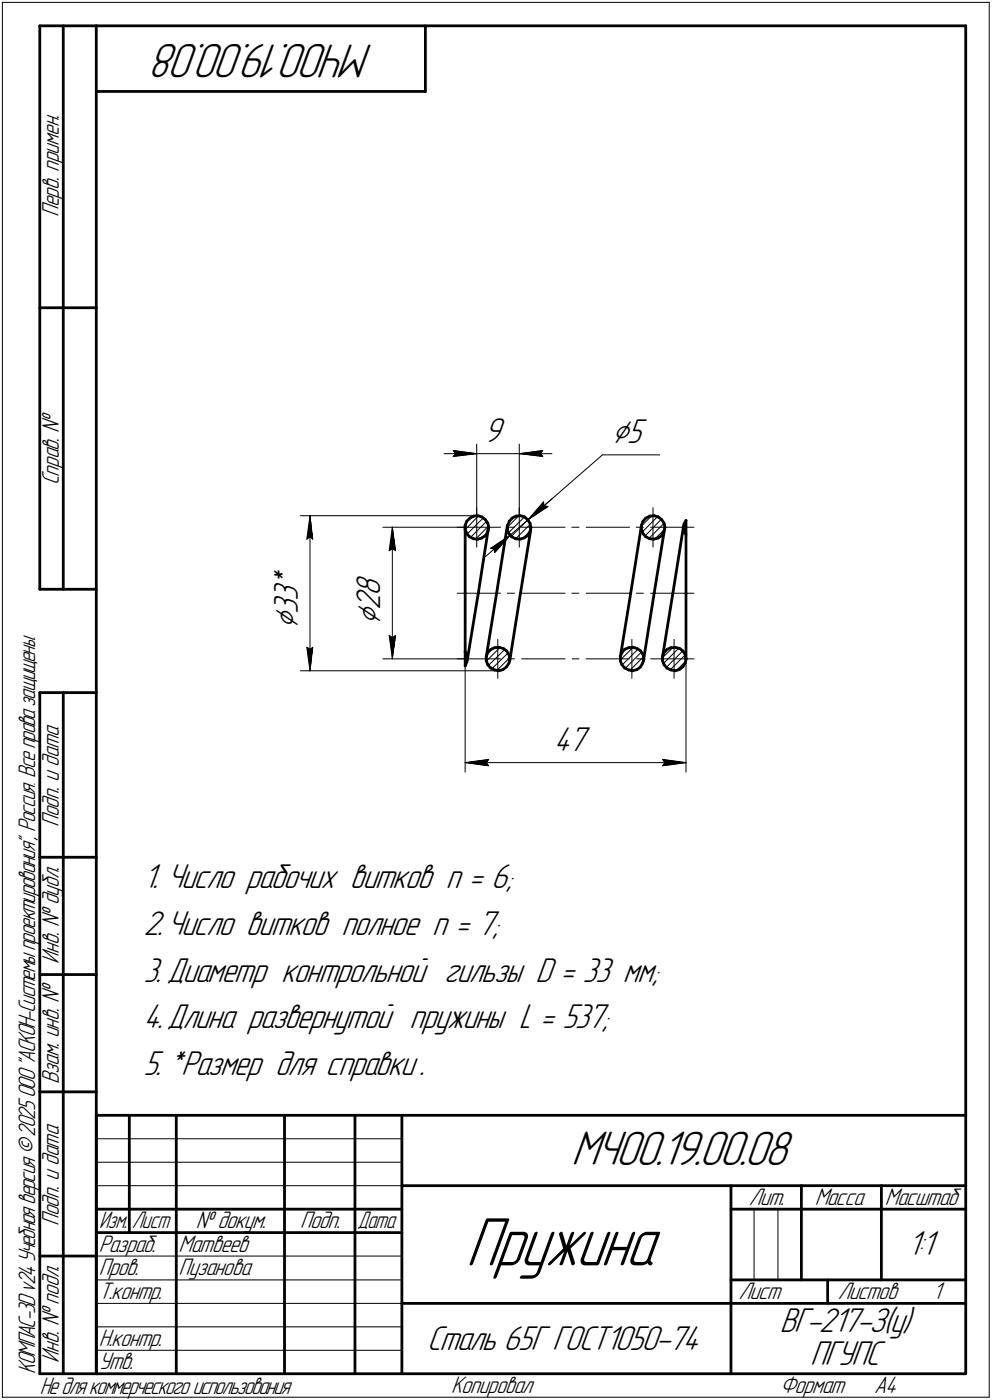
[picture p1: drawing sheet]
<svg xmlns="http://www.w3.org/2000/svg" width="211mm" height="298mm" viewBox="0 0 211 298" stroke-linecap="round" stroke-linejoin="round" font-family="sans-serif">
<g fill="none" stroke="#000" stroke-width=".21">
<path d="M.5 .5v297zM.5 .5h210zM210.5 .5v297zM94.5 96.6h6.9zM96.4 95.9l5 .7zM96.4 95.9l.5 .7zM96.4 97.2l5-.6zM96.9 96.6l-.5 .6zM101.4 96.6h9.1zM101.4 94.6v15.2zM110.5 96.6l5 .6zM110.5 96.6l5-.7z"/>
<path d="M110.5 96.6h6.9zM110.5 94.6v15.2zM115 96.6l.5 .6zM115.5 95.9l-.5 .7zM128.2 96.9h12.2zM63.9 109.8h37.5zM65.3 114.8l.7-.5zM66 109.8l.5 5zM66 114.3l.5 .5zM66 109.8l-.7 5zM66 109.8v33zM81.4 112.3h17.6z"/>
<path d="M82.8 117.3l.7-.5zM83.5 112.3l.7 5zM83.5 116.8l.7 .5zM83.5 112.3l-.7 5zM83.5 112.3v28zM97.3 112.3h9.2zM99 111.8v1zM99 112.8l.3 .8zM99.3 111l-.3 .8zM99.3 113.6l.6 .7zM99.3 111l.9-.8zM99.4 113.7l3.5-3.5z"/>
<path d="M99.9 114.3l.9 .4zM100 110.3l.8-.4zM100 110.3l-.7 .7zM100.8 109.9l.9-.1zM100.8 114.7l.9 .1zM101.2 114.8l2.8-2.8zM101.4 108.1v8.4zM101.7 109.8l.8 .3zM101.7 114.8l.8-.2zM101.9 109.8l-2.9 3zM102.5 110.1l.8 .6zM102.5 114.6l.8-.6z"/>
<path d="M103.3 110.7l.5 .7zM103.3 118.5l5.2-4.5zM103.5 111l-3.3 3.4zM103.8 111.4l.2 .9zM103.8 113.2l-.5 .8zM104 112.4l-.2 .8zM104 112.4h.1M104.4 116.8l4.1-2.8zM104.4 116.8l.8 .1zM105.2 116.9v.8zM107.9 112.8l.4 .8zM107.9 112.3h1.6z"/>
<path d="M107.9 112.3l2.5-2.5zM108 111.8l-.1 1zM108.2 113.5l3.4-3.4zM108.3 113.6l.6 .7zM108.4 111l-.4 .8zM108.5 114l-3.3 3.7zM108.5 114l3.9-3.3zM108.8 114.2l3.6-3.5zM108.9 114.3l.8 .4zM109 110.3l.8-.4zM109 110.3l-.6 .7zM109.7 114.7l1 .1z"/>
<path d="M109.7 114.7l3.2-3.1zM109.8 109.9l.9-.1zM110.5 108.1v8.4zM110.7 109.8l.9 .3zM110.7 114.8l.8-.2zM111 112.3h9.2zM111.2 114.7l1.7-1.7zM111.5 114.6l.8-.6zM111.6 110.1l.7 .6zM112.3 110.7l.5 .7zM112.4 110.7l4.2-2.8zM112.4 110.7l5.2-4.6z"/>
<path d="M112.4 110.7l15.8-13.8zM112.8 111.4l.1 .9zM112.8 113.2l-.5 .8zM112.9 112.4l-.1 .8zM112.9 112.4h.1M115.7 106.8v.9zM115.7 106.8l-3.3 3.9zM115.7 107.7l.9 .2zM121.7 112.3h1.5zM124.7 112.3h9.2zM135.4 112.3h1.5zM136.5 111.8v1z"/>
<path d="M136.5 112.8l.3 .8zM136.7 113.3l3.3-3.3zM136.8 111l-.3 .8zM136.8 113.6l.6 .7zM137.4 110.3l.9-.4zM137.4 110.3l-.6 .7zM137.4 114.3l.9 .4zM138.1 114.6l3.2-3.2zM138.3 109.9l.9-.1zM138.3 114.7l.8 .1zM138.4 112.3h9.3zM138.7 109.8l-2.2 2.2z"/>
<path d="M138.9 108.1v8.4zM139.1 114.8l.9-.2zM139.2 109.8l.8 .3zM139.4 114.7l2-1.9zM140 110.1l.8 .6zM140 114.6l.8-.6zM140.7 110.6l-3.5 3.5zM140.8 110.7l.5 .7zM141.2 113.2l-.4 .8zM141.3 111.4l.2 .9zM141.5 112.4l-.3 .8zM141.5 112.4h.1"/>
<path d="M145.5 112.9l.5-.5zM145.6 111.3l.4-.3zM65.3 137.8l.7 5zM65.3 137.8l.7 .5zM66 138.3l.5-.5zM66.5 137.8l-.5 5zM82.8 135.3l.7 5zM82.8 135.3l.7 .5zM83.5 135.8l.7-.5zM84.2 135.3l-.7 5zM97.3 126.3h9.2zM99 126.3v38.1z"/>
<path d="M99 139.6l.2-.2zM103.5 139.8v.9zM103.8 138.9l.7-.6zM103.8 138.9l-.3 .9zM104.5 138.3l.7-.4zM104.7 138.1l-.9 1zM105.2 137.9l1-.1zM105.9 136.1v8.3zM106.2 137.8l.9 .3zM107.1 138.1l.7 .5zM107.8 138.6l.5 .8zM107.9 126.3h1.6z"/>
<path d="M108.3 139.4l.2 .9zM111 126.3h9.2zM121.7 126.3h1.5zM124.7 126.3h9.2zM132 139.8v.9zM132.3 138.9l-.3 .9zM132.9 138.3l.9-.4zM132.9 138.3l-.6 .6zM133.8 137.9l.9-.1zM134.5 136.1v8.3zM134.7 137.8l.9 .3zM135.4 126.3h1.5z"/>
<path d="M135.6 138.1l.7 .5zM136.3 138.6l.5 .8zM136.8 139.4l.2 .9zM138.4 126.3h9.3zM141 139.8v.9zM141.3 138.9l-.3 .9zM142 138.3l.7-.4zM142 138.3l-.7 .6zM142.7 137.9l1-.1zM143.4 136.1v8.3zM143.7 137.8l.9 .3zM144.6 138.1l.7 .5z"/>
<path d="M145.3 138.6l.5 .8zM145.8 139.4l.2 .9zM146 126.3v38.1zM63.9 142.8h42zM81.4 140.3h17.6zM97.3 140.3h9.2zM99.4 140.5l-.4 .6zM103.5 140.7l.3 .9zM103.5 140.8l2.9-3zM103.8 141.6l.6 .6zM103.9 141.7l3.5-3.4zM104.4 142.2l.8 .5z"/>
<path d="M104.6 142.4l3.5-3.4zM105.2 142.7l1 .1zM105.7 142.7l2.8-2.7zM106.2 142.8l.8-.2zM107 142.6l.8-.6zM108 140.3h1.5zM108.3 141.2l-.5 .8zM108.5 140.4l-.2 .8zM108.5 140.4h.1M111 140.3h9.2zM121.8 140.3h1.4zM124.7 140.3h9.2z"/>
<path d="M132 140.7l.3 .9zM132 140.5l2.7-2.7zM132.3 141.6l.6 .6zM132.3 141.6l3.5-3.4zM132.9 142.2l.9 .5zM133 142.3l3.5-3.4zM133.8 142.7l.8 .1zM134 142.7l2.9-2.8zM134.6 142.8l1-.2zM135.5 140.3h1.4zM135.6 142.6l.7-.6zM135.8 142.4l.8-.8z"/>
<path d="M136.7 141.2l-.4 .8zM137 140.4l-.3 .8zM137 140.4h.1M138.4 140.3h9.3zM141 140.7l.3 .9zM141 140l2.3-2.2zM141.1 141.3l3.3-3.3zM141.3 141.6l.6 .6zM141.7 142.2l3.6-3.6zM141.9 142.2l.8 .5zM142.6 142.7l3.2-3.3zM142.7 142.7l1 .1z"/>
<path d="M143.7 142.8l.8-.2zM143.9 142.7l2-1.9zM144.5 142.6l.8-.6zM145.8 141.2l-.5 .8zM146 140.4l-.2 .8zM146 140.4h.1M99 162.4l5-.7zM99 162.4l5 .7zM99 162.4h47zM103.5 162.4l.5 .7zM104 161.7l-.5 .7zM141 163.1l5-.7z"/>
<path d="M141 161.7l.5 .7zM141 161.7l5 .7zM141.5 162.4l-.5 .7zM20.5 247.5h65zM20.5 252.5h65zM20.5 242.5h65zM160.4 257.5v15zM165.5 257.5v15zM20.5 267.5h65zM20.5 272.5h65zM20.5 277.5h65zM.5 297.5h210z"/>
<path d="M20.5 282.5h65zM20.5 287.5h65z"/>
</g>
<g fill="none" stroke="#000" stroke-width=".59">
<path d="M8.5 5.5v120zM8.5 5.5h12zM13.5 5.5v120zM20.5 5.5v287zM20.5 5.5h185zM20.5 19.5h70zM90.5 5.5v14zM205.5 5.5v287zM8.5 65.5h12zM99 111.8v1zM99 112.8l.3 .8zM99 111.9v14.4z"/>
<path d="M99.3 111l-.3 .8zM99.3 113.6l.6 .7zM99.9 114.3l.9 .4zM100 110.3l.8-.4zM100 110.3l-.7 .7zM100.8 109.9l.9-.1zM100.8 114.7l.9 .1zM101.7 109.8l.8 .3zM101.7 114.8l.8-.2zM102.5 110.1l.8 .6zM102.5 114.6l.8-.6zM103.3 110.7l.5 .7z"/>
<path d="M103.8 111.4l.2 .9zM103.8 113.2l-.5 .8zM103.9 112.7l-2.1 13.6zM104 112.4l-.2 .8zM104 112.4h.1M107.9 112.8l.4 .8zM107.9 111.9l-2.2 14.4zM108 111.8l-.1 1zM108.3 113.6l.6 .7zM108.4 111l-.4 .8zM108.9 114.3l.8 .4zM109 110.3l.8-.4z"/>
<path d="M109 110.3l-.6 .7zM109.7 114.7l1 .1zM109.8 109.9l.9-.1zM110.7 109.8l.9 .3zM110.7 114.8l.8-.2zM111.5 114.6l.8-.6zM111.6 110.1l.7 .6zM112.3 110.7l.5 .7zM112.8 111.4l.1 .9zM112.8 113.2l-.5 .8zM112.9 112.4l-.1 .8zM112.9 112.4h.1"/>
<path d="M112.9 112.7l-2.2 13.6zM136.5 111.9l-2.3 14.4zM136.5 111.8v1zM136.5 112.8l.3 .8zM136.8 111l-.3 .8zM136.8 113.6l.6 .7zM137.4 110.3l.9-.4zM137.4 110.3l-.6 .7zM137.4 114.3l.9 .4zM138.3 109.9l.9-.1zM138.3 114.7l.8 .1zM139.1 114.8l.9-.2z"/>
<path d="M139.2 109.8l.8 .3zM140 110.1l.8 .6zM140 114.6l.8-.6zM140.8 110.7l.5 .7zM141.2 113.2l-.4 .8zM141.3 111.4l.2 .9zM141.4 112.7l-2.2 13.6zM141.5 112.4l-.3 .8zM141.5 112.4h.1M145.5 111.9l-2.3 14.4zM145.5 112.5l.2 1zM145.5 111.6v.9z"/>
<path d="M145.7 113.5l.3 .3zM146 110.8l-.5 .8zM146 110.8v15.5zM8.5 125.5h12zM99 138.8l.2 .4zM99 138.8v3zM99 126.3v12.5zM99.2 139.2l.2 .8zM101.8 126.3l-2.4 14.4zM103.5 139.8v.9zM103.8 138.9l.7-.6zM103.8 138.9l-.3 .9z"/>
<path d="M104.5 138.3l.7-.4zM105.2 137.9l1-.1zM105.7 126.3l-2.2 13.6zM106.2 137.8l.9 .3zM107.1 138.1l.7 .5zM107.8 138.6l.5 .8zM108.3 139.4l.2 .9zM110.7 126.3l-2.2 14.4zM132 139.8v.9zM132.3 138.9l-.3 .9zM132.9 138.3l.9-.4zM132.9 138.3l-.6 .6z"/>
<path d="M133.8 137.9l.9-.1zM134.2 126.3l-2.2 13.6zM134.7 137.8l.9 .3zM135.6 138.1l.7 .5zM136.3 138.6l.5 .8zM136.8 139.4l.2 .9zM139.2 126.3l-2.3 14.4zM141 139.8v.9zM141.3 138.9l-.3 .9zM142 138.3l.7-.4zM142 138.3l-.7 .6zM142.7 137.9l1-.1z"/>
<path d="M143.2 126.3l-2.2 13.6zM143.7 137.8l.9 .3zM144.6 138.1l.7 .5zM145.3 138.6l.5 .8zM145.8 139.4l.2 .9zM146 126.3v14zM8.5 147.5v145zM8.5 147.5h12zM13.5 147.5v145zM99.3 141l-.3 .8zM99.4 140l-.1 1zM103.5 140.7l.3 .9z"/>
<path d="M103.8 141.6l.6 .6zM104.4 142.2l.8 .5zM105.2 142.7l1 .1zM106.2 142.8l.8-.2zM107 142.6l.8-.6zM108.3 141.2l-.5 .8zM108.5 140.4l-.2 .8zM108.5 140.4h.1M132 140.7l.3 .9zM132.3 141.6l.6 .6zM132.9 142.2l.9 .5zM133.8 142.7l.8 .1z"/>
<path d="M134.6 142.8l1-.2zM135.6 142.6l.7-.6zM136.7 141.2l-.4 .8zM137 140.4l-.3 .8zM137 140.4h.1M141 140.7l.3 .9zM141.3 141.6l.6 .6zM141.9 142.2l.8 .5zM142.7 142.7l1 .1zM143.7 142.8l.8-.2zM144.5 142.6l.8-.6zM145.8 141.2l-.5 .8z"/>
<path d="M146 140.4l-.2 .8zM146 140.4h.1M8.5 182.5h12zM8.5 207.5h12zM8.5 232.5h12zM20.5 237.5h185zM20.5 237.5v55zM27.5 237.5v25zM37.5 237.5v55zM60.5 237.5v55zM75.5 237.5v55zM85.5 237.5v55z"/>
<path d="M20.5 257.5h65zM85.5 252.5h120zM155.5 252.5v40zM155.5 257.5h15zM170.5 252.5v20zM170.5 257.5h35zM187.5 252.5v20zM8.5 267.5h12zM20.5 262.5h65zM85.5 277.5h70zM155.5 277.5h50zM155.5 272.5h50z"/>
<path d="M176.1 272.5v5zM8.5 292.5h12zM20.5 292.5h185z"/>
</g>
<g fill="#000" stroke="#000" stroke-width=".21">
<path d="M96.5 96h.6zM96.6 96.1h1.1zM96.7 96.2h1.7zM96.7 96.3h2.3zM96.8 96.4h2.8zM96.9 96.4h3.3zM96.9 96.5h3.9z"/>
<path d="M96.9 96.6h4.5zM96.9 96.7h3.9zM96.9 96.8h3.2zM96.8 96.9h2.5zM96.7 96.9h1.9zM96.6 97h1.3zM96.5 97.1h.7z"/>
<path d="M110.5 96.6h4.5zM111.3 96.7h3.8zM111.9 96.8h3.2zM112.7 96.9h2.5zM113.4 96.9h1.9zM114.1 97h1.3zM114.8 97.1h.7z"/>
<path d="M114.9 96h.6zM114.3 96.1h1.1zM113.6 96.2h1.7zM113 96.3h2.2zM112.4 96.4h2.8zM111.8 96.4h3.3zM111.2 96.5h3.9z"/>
<path d="M65.8 111.1h.2zM65.8 111.2h.2zM65.8 111.3h.2zM65.8 111.3h.2zM65.8 111.4h.2zM65.8 111.5h.2zM65.8 111.6h.2zM65.8 111.7h.2zM65.7 111.8h.3zM65.7 111.8h.3zM65.7 111.9h.3zM65.7 112h.3zM65.7 112.1h.3zM65.7 112.2h.3zM65.7 112.3h.3zM65.6 112.4h.4zM65.6 112.4h.4zM65.6 112.5h.4zM65.6 112.6h.4zM65.6 112.7h.4zM65.6 112.8h.4zM65.6 112.9h.4zM65.5 112.9h.5zM65.5 113h.5zM65.5 113.1h.5zM65.5 113.2h.5zM65.5 113.3h.5zM65.5 113.4h.5zM65.5 113.5h.5zM65.5 113.5h.5zM65.4 113.6h.6zM65.4 113.7h.6zM65.4 113.8h.6zM65.4 113.9h.6zM65.4 114h.6zM65.4 114h.6zM65.4 114.1h.6zM65.4 114.2h.6zM65.4 114.3h.6zM65.4 114.4h.5zM65.4 114.5h.4zM65.4 114.6h.2zM65.4 114.6h.1z"/>
<path d="M66 110.6h.1zM66 110.7h.1zM66 110.7h.1zM66 110.8h.1zM66 110.9h.1zM66 111h.1zM66 111.1h.1zM66 111.2h.1zM66 111.3h.2zM66 111.3h.2zM66 111.4h.2zM66 111.5h.2zM66 111.6h.2zM66 111.7h.2zM66 111.8h.2zM66 111.8h.2zM66 111.9h.2zM66 112h.3zM66 112.1h.3zM66 112.2h.3zM66 112.3h.3zM66 112.4h.3zM66 112.4h.3zM66 112.5h.3zM66 112.6h.3zM66 112.7h.4zM66 112.8h.4zM66 112.9h.4zM66 112.9h.4zM66 113h.4zM66 113.1h.4zM66 113.2h.4zM66 113.3h.4zM66 113.4h.4zM66 113.5h.5zM66 113.5h.5zM66 113.6h.5zM66 113.7h.5zM66 113.8h.5zM66 113.9h.5zM66 114h.5zM66 114h.5zM66 114.1h.5zM66 114.2h.5zM66 114.3h.5zM66.1 114.4h.4zM66.2 114.5h.3zM66.3 114.6h.2zM66.4 114.6h.1z"/>
<path d="M83.3 113.5h.2zM83.3 113.6h.2zM83.3 113.7h.2zM83.3 113.8h.2zM83.3 113.9h.2zM83.3 114h.2zM83.3 114h.2zM83.3 114.1h.2zM83.2 114.2h.3zM83.2 114.3h.3zM83.2 114.4h.3zM83.2 114.5h.3zM83.2 114.6h.3zM83.2 114.6h.3zM83.2 114.7h.3zM83.1 114.8h.4zM83.1 114.9h.4zM83.1 115h.4zM83.1 115.1h.4zM83.1 115.1h.4zM83.1 115.2h.4zM83.1 115.3h.4zM83.1 115.4h.4zM83.1 115.5h.4zM83.1 115.6h.4zM83.1 115.7h.4zM83.1 115.7h.4zM83.1 115.8h.4zM83.1 115.9h.4zM83.1 116h.4zM83 116.1h.5zM83 116.2h.5zM83 116.2h.5zM83 116.3h.5zM83 116.4h.5zM83 116.5h.5zM83 116.6h.5zM82.9 116.7h.6zM82.9 116.8h.6zM82.9 116.8h.6zM82.9 116.9h.5zM82.9 117h.3zM82.9 117.1h.2z"/>
<path d="M83.5 112.9h.2zM83.5 113h.2zM83.5 113.1h.2zM83.5 113.2h.2zM83.5 113.3h.2zM83.5 113.4h.2zM83.5 113.5h.2zM83.5 113.5h.2zM83.5 113.6h.2zM83.5 113.7h.2zM83.5 113.8h.2zM83.5 113.9h.2zM83.5 114h.2zM83.5 114h.2zM83.5 114.1h.2zM83.5 114.2h.3zM83.5 114.3h.3zM83.5 114.4h.3zM83.5 114.5h.3zM83.5 114.6h.3zM83.5 114.6h.3zM83.5 114.7h.3zM83.5 114.8h.4zM83.5 114.9h.4zM83.5 115h.4zM83.5 115.1h.4zM83.5 115.1h.4zM83.5 115.2h.4zM83.5 115.3h.4zM83.5 115.4h.5zM83.5 115.5h.5zM83.5 115.6h.5zM83.5 115.7h.5zM83.5 115.7h.5zM83.5 115.8h.5zM83.5 115.9h.5zM83.5 116h.5zM83.5 116.1h.6zM83.5 116.2h.6zM83.5 116.2h.6zM83.5 116.3h.6zM83.5 116.4h.6zM83.5 116.5h.6zM83.5 116.6h.6zM83.5 116.7h.7zM83.5 116.8h.7zM83.5 116.8h.7zM83.7 116.9h.5zM83.8 117h.4zM83.9 117.1h.3z"/>
<path d="M107.9 114.4h.2zM107.9 114.5h.1zM107.7 114.6h.2zM107.6 114.6h.2zM107.4 114.7h.3zM107.4 114.8h.2zM107.2 114.9h.3zM107.1 115h.3zM106.9 115.1h.5zM106.8 115.1h.4zM106.7 115.2h.4zM106.6 115.3h.4zM106.4 115.4h.5zM106.3 115.5h.5zM106.2 115.6h.6zM106.1 115.7h.6zM105.9 115.7h.6zM105.8 115.8h.6zM105.7 115.9h.6zM105.6 116h.7zM105.4 116.1h.8zM105.3 116.2h.8zM105.2 116.2h.8zM105.1 116.3h.7zM104.9 116.4h.8zM104.8 116.5h.9zM104.6 116.6h1zM104.6 116.7h.9zM104.4 116.8h1zM104.8 116.8h.5z"/>
<path d="M107.9 114.6h.1zM107.8 114.6h.1zM107.7 114.7h.2zM107.6 114.8h.3zM107.5 114.9h.3zM107.4 115h.3zM107.4 115.1h.2zM107.2 115.1h.3zM107.1 115.2h.3zM107 115.3h.4zM106.9 115.4h.4zM106.8 115.5h.5zM106.8 115.6h.4zM106.7 115.7h.4zM106.5 115.7h.5zM106.4 115.8h.5zM106.3 115.9h.5zM106.3 116h.5zM106.2 116.1h.5zM106.1 116.2h.5zM106 116.2h.6zM105.8 116.3h.7zM105.7 116.4h.7zM105.7 116.5h.6zM105.6 116.6h.7zM105.5 116.7h.7zM105.4 116.8h.7zM105.3 116.8h.7zM105.2 116.9h.7zM105.2 117h.7zM105.2 117.1h.6zM105.2 117.2h.5zM105.2 117.3h.5zM105.2 117.3h.4zM105.2 117.4h.3zM105.2 117.5h.2z"/>
<path d="M115.7 107.8h.5zM115.6 107.9h1zM115.5 107.9h1zM115.4 108h.9zM115.3 108.1h.9zM115.2 108.2h.9zM115.1 108.3h.9zM115 108.4h.8zM114.9 108.5h.8zM114.8 108.5h.8zM114.7 108.6h.8zM114.6 108.7h.7zM114.6 108.8h.6zM114.4 108.9h.7zM114.3 109h.7zM114.2 109.1h.6zM114.1 109.1h.6zM114 109.2h.6zM114 109.3h.5zM113.9 109.4h.4zM113.7 109.5h.5zM113.6 109.6h.4zM113.5 109.6h.5zM113.5 109.7h.3zM113.4 109.8h.3zM113.3 109.9h.2zM113.2 110h.3zM113 110.1h.3zM112.9 110.2h.3zM112.9 110.2h.1zM112.8 110.3h.1z"/>
<path d="M115.6 107h.1zM115.5 107.1h.2zM115.4 107.2h.3zM115.3 107.3h.4zM115.2 107.4h.5zM115.1 107.4h.6zM115.1 107.5h.6zM115.1 107.6h.6zM115 107.7h.7zM114.9 107.8h.8zM114.8 107.9h.8zM114.7 107.9h.8zM114.6 108h.8zM114.6 108.1h.7zM114.6 108.2h.6zM114.5 108.3h.6zM114.4 108.4h.6zM114.3 108.5h.6zM114.2 108.5h.6zM114.1 108.6h.6zM114 108.7h.6zM114 108.8h.6zM114 108.9h.4zM113.9 109h.4zM113.8 109.1h.4zM113.7 109.1h.4zM113.6 109.2h.4zM113.5 109.3h.5zM113.5 109.4h.4zM113.5 109.5h.2zM113.4 109.6h.2zM113.3 109.6h.2zM113.2 109.7h.3zM113.1 109.8h.3zM113 109.9h.3zM112.9 110h.3z"/>
<path d="M65.4 138h.2zM65.4 138.1h.3zM65.4 138.2h.5zM65.4 138.3h.6zM65.4 138.3h.6zM65.4 138.4h.6zM65.4 138.5h.6zM65.4 138.6h.6zM65.4 138.7h.6zM65.4 138.8h.6zM65.4 138.9h.6zM65.4 138.9h.6zM65.4 139h.6zM65.5 139.1h.5zM65.5 139.2h.5zM65.5 139.3h.5zM65.5 139.4h.5zM65.5 139.4h.5zM65.5 139.5h.5zM65.5 139.6h.5zM65.5 139.7h.5zM65.6 139.8h.4zM65.6 139.9h.4zM65.6 140h.4zM65.6 140h.4zM65.6 140.1h.4zM65.6 140.2h.4zM65.6 140.3h.4zM65.7 140.4h.3zM65.7 140.5h.3zM65.7 140.5h.3zM65.7 140.6h.3zM65.7 140.7h.3zM65.7 140.8h.3zM65.7 140.9h.3zM65.8 141h.2zM65.8 141.1h.2zM65.8 141.1h.2zM65.8 141.2h.2zM65.8 141.3h.2zM65.8 141.4h.2zM65.8 141.5h.2zM65.8 141.6h.2z"/>
<path d="M66.4 138h.1zM66.2 138.1h.3zM66.1 138.2h.4zM66 138.3h.5zM66 138.3h.5zM66 138.4h.5zM66 138.5h.5zM66 138.6h.5zM66 138.7h.5zM66 138.8h.5zM66 138.9h.5zM66 138.9h.5zM66 139h.5zM66 139.1h.5zM66 139.2h.5zM66 139.3h.4zM66 139.4h.4zM66 139.4h.4zM66 139.5h.4zM66 139.6h.4zM66 139.7h.4zM66 139.8h.4zM66 139.9h.4zM66 140h.4zM66 140h.3zM66 140.1h.3zM66 140.2h.3zM66 140.3h.3zM66 140.4h.3zM66 140.5h.3zM66 140.5h.3zM66 140.6h.3zM66 140.7h.2zM66 140.8h.2zM66 140.9h.2zM66 141h.2zM66 141.1h.2zM66 141.1h.2zM66 141.2h.2zM66 141.3h.2zM66 141.4h.2zM66 141.5h.1zM66 141.6h.1zM66 141.6h.1zM66 141.7h.1zM66 141.8h.1zM66 141.9h.1zM66 142h.1zM66 142.1h.1z"/>
<path d="M82.9 135.5h.2zM82.9 135.6h.2zM82.9 135.6h.4zM82.9 135.7h.5zM82.9 135.8h.6zM82.9 135.9h.6zM83 136h.5zM83 136.1h.5zM83 136.1h.5zM83 136.2h.5zM83 136.3h.5zM83 136.4h.5zM83 136.5h.5zM83.1 136.6h.4zM83.1 136.7h.4zM83.1 136.7h.4zM83.1 136.8h.4zM83.1 136.9h.4zM83.1 137h.4zM83.1 137.1h.4zM83.1 137.2h.4zM83.1 137.2h.4zM83.1 137.3h.4zM83.1 137.4h.4zM83.1 137.5h.4zM83.1 137.6h.4zM83.1 137.7h.4zM83.1 137.8h.4zM83.2 137.8h.3zM83.2 137.9h.3zM83.2 138h.3zM83.2 138.1h.3zM83.2 138.2h.3zM83.2 138.3h.3zM83.2 138.3h.3zM83.3 138.4h.2zM83.3 138.5h.2zM83.3 138.6h.2zM83.3 138.7h.2zM83.3 138.8h.2zM83.3 138.9h.2zM83.3 138.9h.2zM83.3 139h.2z"/>
<path d="M84 135.5h.2zM83.8 135.6h.4zM83.7 135.6h.5zM83.7 135.7h.5zM83.5 135.8h.7zM83.5 135.9h.7zM83.5 136h.6zM83.5 136.1h.6zM83.5 136.1h.6zM83.5 136.2h.6zM83.5 136.3h.6zM83.5 136.4h.6zM83.5 136.5h.6zM83.5 136.6h.5zM83.5 136.7h.5zM83.5 136.7h.5zM83.5 136.8h.5zM83.5 136.9h.5zM83.5 137h.5zM83.5 137.1h.5zM83.5 137.2h.5zM83.5 137.2h.4zM83.5 137.3h.4zM83.5 137.4h.4zM83.5 137.5h.4zM83.5 137.6h.4zM83.5 137.7h.4zM83.5 137.8h.4zM83.5 137.8h.3zM83.5 137.9h.3zM83.5 138h.3zM83.5 138.1h.3zM83.5 138.2h.3zM83.5 138.3h.3zM83.5 138.3h.3zM83.5 138.4h.2zM83.5 138.5h.2zM83.5 138.6h.2zM83.5 138.7h.2zM83.5 138.8h.2zM83.5 138.9h.2zM83.5 138.9h.2zM83.5 139h.2zM83.5 139.1h.2zM83.5 139.2h.2zM83.5 139.3h.2zM83.5 139.4h.2zM83.5 139.4h.2zM83.5 139.5h.2zM83.5 139.6h.2z"/>
<path d="M99 162.4h4.5zM99.7 162.5h3.8zM100.2 162.6h3.4zM100.9 162.6h2.8zM101.5 162.7h2.2zM102.1 162.8h1.7zM102.8 162.9h1.1zM103.4 163h.6z"/>
<path d="M103.4 161.8h.6zM102.8 161.9h1.1zM102.1 162h1.7zM101.5 162.1h2.2zM100.9 162.1h2.8zM100.2 162.2h3.4zM99.7 162.3h3.8z"/>
<path d="M141.1 161.8h.5zM141.1 161.9h1.1zM141.2 162h1.7zM141.2 162.1h2.3zM141.3 162.1h2.8zM141.4 162.2h3.4zM141.5 162.3h3.9z"/>
<path d="M141.5 162.4h4.5zM141.5 162.5h3.9zM141.4 162.6h3.4zM141.3 162.6h2.8zM141.2 162.7h2.3zM141.2 162.8h1.7zM141.1 162.9h1.1zM141.1 163h.5z"/>
</g>
<text font-size="15.6" x="99.1" y="269.4">Пружина</text>
<g font-size="10.9">
<text x="79.5" y="9.4" transform="rotate(-180 79.5 9.4)">МЧ00.19.00.08</text>
<text x="121.5" y="248.1">МЧ00.19.00.08</text>
</g>
<g font-size="7.8">
<text x="103" y="94">9</text>
<text x="130.2" y="94.3">⌀5</text>
<text x="63.3" y="133.9" transform="rotate(-90 63.3 133.9)">⌀33*</text>
<text x="80.9" y="133.2" transform="rotate(-90 80.9 133.2)">⌀28</text>
<text x="117.9" y="159.9">47</text>
<text x="30.5" y="189">1. Число рабочих витков n = 6;</text>
<text x="30.5" y="199">2.Число витков полное n = 7;</text>
<text x="30.5" y="209">3. Диаметр контрольной гильзы D = 33 мм;</text>
<text x="30.5" y="219">4.Длина развернутой пружины L = 537;</text>
<text x="30.5" y="229">5. *Размер для справки.</text>
<text x="193.1" y="267.2">1:1</text>
<text x="90.9" y="287.4">Сталь 65Г ГОСТ1050-74</text>
<text x="165.9" y="283.7">ВГ-217-З(у)</text>
<text x="172.4" y="290.7">ПГУПС</text>
</g>
<g font-size="5.4">
<text x="12.6" y="46.3" transform="rotate(-90 12.6 46.3)">Перв. примен.</text>
<text x="12.6" y="103.4" transform="rotate(-90 12.6 103.4)">Справ. №</text>
<text x="12.6" y="176.1" transform="rotate(-90 12.6 176.1)">Подп. и дата</text>
<text x="12.6" y="205.2" transform="rotate(-90 12.6 205.2)">Инв. № дубл.</text>
<text x="12.6" y="230.9" transform="rotate(-90 12.6 230.9)">Взам. инв. №</text>
<text x="159.3" y="256.6">Лит.</text>
<text x="173.4" y="256.6">Масса</text>
<text x="188.3" y="256.6">Масштаб</text>
<text x="12.6" y="261.1" transform="rotate(-90 12.6 261.1)">Подп. и дата</text>
<text x="41.6" y="261.6">№ докум.</text>
<text x="63.9" y="261.6">Подп.</text>
<text x="21" y="266.6">Разраб.</text>
<text x="38" y="266.6">Матвеев</text>
<text x="21" y="271.6">Пров.</text>
<text x="38" y="271.6">Пузанова</text>
<text x="21" y="276.6">Т.контр.</text>
<text x="157.1" y="276.6">Лист</text>
<text x="178.3" y="276.6">Листов</text>
<text x="198.5" y="276.6">1</text>
<text x="21" y="286.6">Н.контр.</text>
<text x="7.5" y="292.5" transform="rotate(-90 7.5 292.5)">КОМПАС-3Dv24Учебнаяверсия©2025ООО&quot;АСКОН-Системыпроектирования&quot;, Россия. Всеправазащищены.</text>
<text x="12.6" y="290.2" transform="rotate(-90 12.6 290.2)">Инв. № подл.</text>
<text x="21" y="291.6">Утв.</text>
<text x="8.5" y="296.7">Недлякоммерческогоиспользования</text>
<text x="96" y="296.6">Копировал</text>
<text x="166" y="296.6">Формат</text>
<text x="186" y="296.6">A4</text>
</g>
<g font-size="5.3">
<text x="21.1" y="261.6">Изм.</text>
<text x="28.1" y="261.6">Лист</text>
<text x="76.1" y="261.6">Дата</text>
</g>
</svg>
